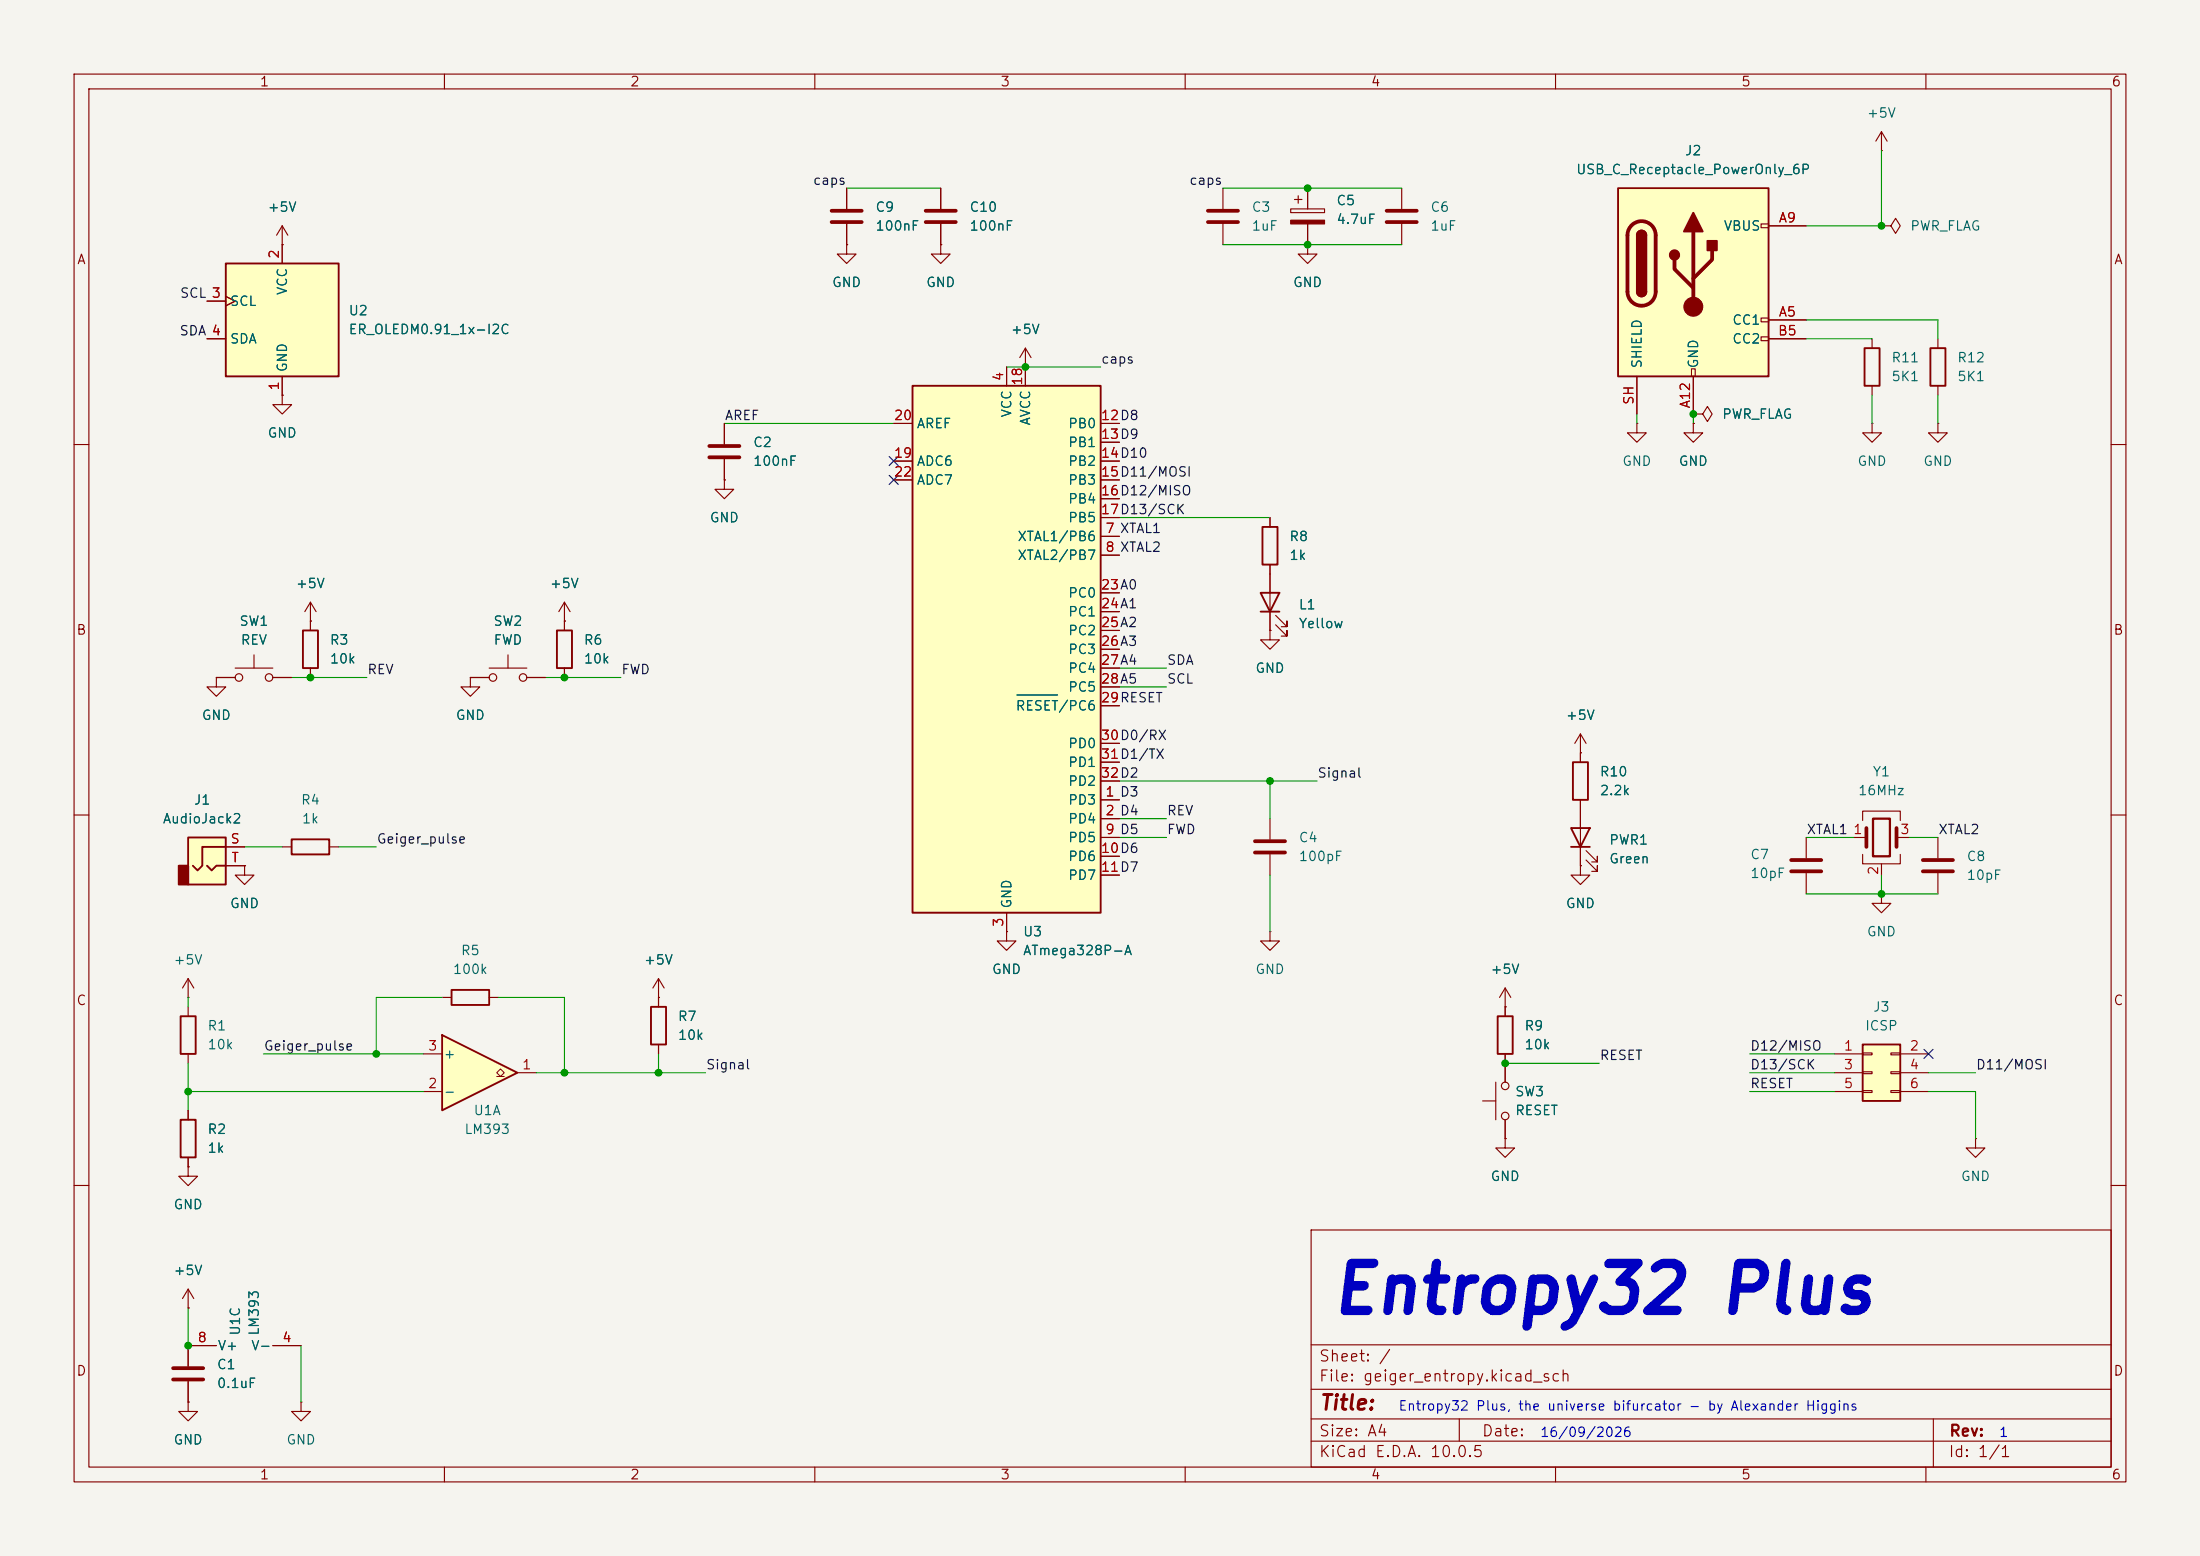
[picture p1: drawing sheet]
<svg xmlns="http://www.w3.org/2000/svg" width="297mm" height="210mm" viewBox="0 0 297 210" stroke-linecap="round" stroke-linejoin="round" font-family="sans-serif">
<path d="M0 0h297v210h-297z" fill="#f5f4ef" stroke="#f5f4ef" stroke-width=".14"/>
<g fill="none" stroke="#840000" stroke-width=".15">
<path d="M10 10h277v190h-277zM12 12h273v186h-273zM60 10v2M110 10v2M160 10v2M210 10v2M260 10v2M97.8 57.2v2.7M10 60h2M97.8 64.8v1.2h1.3l-1.3 1.3-1.3-1.3h1.3M97.8 64.8h.1M97.8 62v2.8"/>
<path d="M285 60h2M29.2 91.4h2.5M31.7 90.2h5.1M34.3 88.4v1.8M36.8 91.4h2.6M41.9 83.8h.1M41.9 81.3v3.8M41.9 90.2v1.2M41.9 81.3l-.8 1.3M41.9 81.3l.8 1.3M63.5 91.4v1.3h1.3l-1.3 1.3-1.3-1.3h1.3M63.5 91.4h.1"/>
<path d="M63.5 91.4h2.5M66 90.2h5.1M68.6 88.4v1.8M71.1 91.4h2.6M76.2 83.8h.1M76.2 81.3v3.8M76.2 90.2v1.2M76.2 81.3l-.8 1.3M76.2 81.3l.8 1.3M10 110h2M33 116.8v1.3h1.3l-1.3 1.3-1.3-1.3h1.3M33 116.8h.1"/>
<path d="M38.1 114.3h1.3M44.4 114.3h1.3M171.4 110.5v2.8M171.4 115.3v2.8M213.4 101.6v1.3M213.4 108v8.8M214.1 116.1l1.5 1.5v-.8v.8h-.7M214.1 114.8l1.5 1.5v-.7v.7h-.7M243.8 113v2.8M243.8 117.9v2.8M250.2 113h1.8M251.5 110.7v-1.2h5v1.2"/>
<path d="M251.5 115.3v1.3h5v-1.3M254 116.6v1.5M256 113h1.8M261.6 113v2.8M261.6 117.9v2.8M285 110h2M59.7 134.6h1.3M66 134.6h1.3M254 120.7v1.2h1.3l-1.3 1.3-1.3-1.3h1.3M254 120.7h.1M266.7 153.7v1.2h1.3l-1.3 1.3-1.3-1.3h1.3M266.7 153.7h.1"/>
<path d="M10 160h2M177 166h108v32h-108zM285 160h2M60 198v2M110 198v2M160 198v2M177 194.5h108M177 191.5h108M177 187.5h108M177 181.5h108M197 191.5v3M210 198v2"/>
<path d="M260 198v2M261 191.5v6.5"/>
<circle cx="32.3" cy="91.4" r=".51"/>
<circle cx="36.3" cy="91.4" r=".51"/>
<circle cx="66.5" cy="91.4" r=".51"/>
<circle cx="70.6" cy="91.4" r=".51"/>
</g>
<path d="M40.9 85.1h2v5.1h-2zM75.2 85.1h2v5.1h-2zM39.4 113.3h5v2h-5zM212.1 111.8h2.5l-1.2 2.5zM212.1 114.3h2.5M212.3 102.9h2.1v5.1h-2.1zM61 133.6h5v2h-5z" fill="none" stroke="#840000" stroke-width=".25"/>
<path d="M95.8 60.2h4M95.8 61.7h4M169.4 113.5h4.1M169.4 115.1h4.1M241.8 116.1h4.1M241.8 117.6h4.1M252 111.8v2.5M256 111.8v2.5M259.6 116.1h4.1M259.6 117.6h4.1" fill="none" stroke="#840000" stroke-width=".51"/>
<path d="M252.9 110.5h2.2v5.1h-2.2z" fill="none" stroke="#840000" stroke-width=".3"/>
<path d="M25.4 113h5.1v6.4h-5.1z" fill="#ffffc2"/>
<path d="M24.1 116.8h1.3v2.6h-1.3z" fill="#840000" stroke="#840000" stroke-width=".25"/>
<path d="M25.4 113h5.1v6.4h-5.1zM27.9 116.8l.7 .7 .6-.7h1.3M30.5 114.3h-3.2v2.5l-.6 .7-.7-.7" fill="none" stroke="#840000" stroke-width=".25"/>
<g fill="none" stroke="#840000" stroke-width=".15">
<path d="M254 17.8l-.8 1.3M254 17.8l.8 1.3M254 17.8v2.5M38.1 33h.1M38.1 30.5l-.8 1.3M38.1 30.5l.8 1.3M38.1 30.5v2.5M127 33v1.3h1.3l-1.3 1.3-1.3-1.3h1.3M127 33h.1M127 25.4v2.8M127 30.2v2.8M254 20.3h.1"/>
<path d="M38.1 53.3v1.3h1.3l-1.3 1.3-1.3-1.3h1.3M38.1 53.3h.1M29.2 91.4v1.3h1.3l-1.3 1.3-1.3-1.3h1.3M29.2 91.4h.1M30.5 114.3h2.5M30.5 116.8h2.5"/>
</g>
<path d="M125 28.4h4M125 30h4" fill="none" stroke="#840000" stroke-width=".51"/>
<path d="M30.5 35.6h15.2v15.2h-15.2z" fill="#ffffc2"/>
<path d="M30.5 35.6h15.2v15.2h-15.2z" fill="none" stroke="#840000" stroke-width=".25"/>
<g fill="none" stroke="#840000" stroke-width=".15">
<path d="M38.1 33v2.6M114.3 33v1.3h1.3l-1.3 1.3-1.3-1.3h1.3M114.3 33h.1M114.3 25.4v2.8M114.3 30.2v2.8M27.9 40.6h2.6M27.9 45.7h2.6M30.5 40l1.2 .6-1.2 .7M38.1 50.8v2.5M213.4 99.1l-.8 1.2M213.4 99.1l.7 1.2M213.4 99.1v2.5"/>
<path d="M213.4 101.6h.1M213.4 116.8v1.3h1.2l-1.2 1.3-1.3-1.3h1.3M213.4 116.8h.1M135.9 125.7v1.3h1.3l-1.3 1.3-1.3-1.3h1.3M135.9 125.7h.1M203.2 135.9h.1M203.2 133.4l-.8 1.2M203.2 133.4l.8 1.2M203.2 133.4v2.5"/>
</g>
<path d="M112.3 28.4h4M112.3 30h4" fill="none" stroke="#840000" stroke-width=".51"/>
<path d="M59.7 139.7l10.1 5.1-10.1 5.1z" fill="#ffffc2"/>
<path d="M251.7 47h2v5.1h-2zM260.6 47h2v5.1h-2zM170.4 71.1h2.1v5.1h-2.1zM170.2 80h2.5l-1.3 2.6zM170.2 82.6h2.5M24.4 137.2h2v5h-2zM59.7 139.7l10.1 5.1-10.1 5.1zM87.9 135.9h2v5.1h-2zM202.2 137.2h2v5h-2zM24.4 151.1h2v5.1h-2z" fill="none" stroke="#840000" stroke-width=".25"/>
<path d="M67.1 145.3h.5l-.5-.5 .5-.5 .5 .5-.5 .5h.5" fill="none" stroke="#840000" stroke-width=".14"/>
<g fill="none" stroke="#840000" stroke-width=".15">
<path d="M165.1 25.4v2.8M165.1 30.2v2.8M138.4 49.5h.1M138.4 47l-.7 1.3M138.4 47l.8 1.3M138.4 47v2.5M221 57.2v1.2h1.2l-1.2 1.3-1.3-1.3h1.3M221 57.2h.1M228.6 55.9h1.3l.6-1 .6 1-.6 1-.6-1M228.6 55.9h.1M228.6 57.2v1.2h1.3l-1.3 1.3-1.3-1.3h1.3M228.6 57.2h.1"/>
<path d="M252.7 57.2v1.2h1.3l-1.3 1.3-1.2-1.3h1.2M252.7 57.2h.1M252.7 45.7v1.3M252.7 52.1v1.2M261.6 57.2v1.2h1.3l-1.3 1.3-1.3-1.3h1.3M261.6 57.2h.1M261.6 45.7v1.3M261.6 52.1v1.2M171.4 69.9v1.2M171.4 76.2v8.9M171.4 85.1v1.3h1.3l-1.3 1.2-1.2-1.2h1.2M171.4 85.1h.1"/>
<path d="M172.2 84.3l1.5 1.6v-.8v.8h-.7M172.2 83.1l1.5 1.5v-.8v.8h-.7M25.4 134.6h.1M25.4 132.1v2.5M25.4 135.9v1.3M25.4 132.1l-.8 1.3M25.4 132.1l.8 1.3M88.9 134.6h.1M88.9 132.1v3.8M88.9 132.1l-.8 1.3M88.9 132.1l.8 1.3M171.4 125.7v1.3h1.3l-1.3 1.3-1.2-1.3h1.2"/>
<path d="M171.4 125.7h.1M203.2 135.9v1.3M25.4 157.5v1.3h1.3l-1.3 1.2-1.3-1.2h1.3M25.4 157.5h.1M25.4 142.2v1.3M25.4 149.9v1.2M25.4 156.2v1.3M57.1 147.3h2.6M57.1 142.2h2.6M69.8 144.8h2.6M88.9 141v1.2M203.2 142.2v1.3"/>
<path d="M25.4 176.5h.1M25.4 174v2.5M25.4 174l-.8 1.3M25.4 174l.8 1.3M25.4 189.2v1.3h1.3l-1.3 1.3-1.3-1.3h1.3M25.4 189.2h.1M25.4 186.4v2.8M29.2 181.6h-3.8v2.8M36.8 181.6h3.8M40.6 189.2v1.3h1.3l-1.3 1.3-1.2-1.3h1.2M40.6 189.2h.1"/>
</g>
<path d="M163.1 28.4h4M163.1 30h4M23.4 184.7h4M23.4 186.2h4" fill="none" stroke="#840000" stroke-width=".51"/>
<path d="M218.4 25.4h20.4v25.4h-20.4z" fill="#ffffc2"/>
<g fill="none" stroke="#840000" stroke-width=".15">
<path d="M174.2 28.2h4.6v.5h-4.6zM174.8 26.9h1M175.3 26.4v1M176.5 33v1.3h1.3l-1.3 1.3-1.2-1.3h1.2M176.5 33h.1M176.5 25.4v2.8M176.5 30.2v2.8M189.2 25.4v2.8M189.2 30.2v2.8M237.7 30.2h1.1v.5h-1.1zM238.8 30.5h5M254 30.5h1.3l.6-1 .6 1-.6 1-.6-1"/>
<path d="M254 30.5h.1M221 50.8v5.1M228.3 49.8h.6v1h-.6zM228.6 50.8v5.1M237.7 42.9h1.1v.5h-1.1zM237.7 45.5h1.1v.5h-1.1zM238.8 43.2h5M238.8 45.7h5"/>
</g>
<path d="M218.4 25.4h20.4v25.4h-20.4zM221 31.8a.64 .64 0 0 1 .6-.7 .64 .64 0 0 1 .6 .7M221 39.4a.64 .64 0 0 0 .6 .6 .64 .64 0 0 0 .6-.6" fill="none" stroke="#840000" stroke-width=".25"/>
<path d="M187.2 28.4h4.1M187.2 30h4.1M220.3 30.4a1.9 1.9 0 0 1 2-.4 1.9 1.9 0 0 1 1.2 1.8v7.6a1.91 1.91 0 0 1-1.9 1.9 1.91 1.91 0 0 1-1.9-1.9v-7.6a1.9 1.9 0 0 1 .6-1.4zM226.1 35.1v1.2l2.5 2.6M228.6 31.2v10.2M231.1 33.8v1.3l-2.5 2.5" fill="none" stroke="#840000" stroke-width=".51"/>
<g fill="#840000" stroke="#840000" stroke-width=".25">
<path d="M221 31.8h1.2v7.6h-1.2z"/>
<path d="M221.2 31.3a.64 .64 0 0 1 .7-.1 .64 .64 0 0 1 .3 .6h-1.2z"/>
<path d="M221 39.4h1.2a.64 .64 0 0 1-.6 .6 .64 .64 0 0 1-.6-.6z"/>
<path d="M228.6 28.7l1.3 2.5h-2.6z"/>
<path d="M230.5 32.5h1.3v1.3h-1.3z"/>
<circle cx="226.1" cy="34.4" r=".63"/>
</g>
<g fill="#840000" stroke="#840000" stroke-width=".15">
<path d="M174.2 29.7h4.6v.5h-4.6z"/>
<circle cx="228.6" cy="41.4" r="1.27"/>
</g>
<path d="M123.2 52.1h25.4v71.1h-25.4z" fill="#ffffc2"/>
<path d="M123.2 52.1h25.4v71.1h-25.4z" fill="none" stroke="#840000" stroke-width=".25"/>
<g fill="none" stroke="#840000" stroke-width=".15">
<path d="M120.6 57.2h2.6M135.9 49.5v2.6M138.4 49.5v2.6M148.6 57.2h2.5M148.6 59.7h2.5M120.6 62.2h2.6M120.6 64.8h2.6M148.6 72.4h2.5M148.6 74.9h2.5M148.6 62.2h2.5M148.6 64.8h2.5M148.6 67.3h2.5"/>
<path d="M148.6 69.9h2.5M148.6 80h2.5M148.6 82.6h2.5M148.6 85.1h2.5M148.6 87.6h2.5M148.6 90.2h2.5M148.6 92.7h2.5M148.6 95.3h2.5M148.6 108h2.5M148.6 110.5h2.5M148.6 113h2.5M148.6 115.6h2.5"/>
<path d="M148.6 118.1h2.5M148.6 100.3h2.5M148.6 102.9h2.5M148.6 105.4h2.5M135.9 123.2v2.5M200.2 148.6h1.7M201.9 146.1v5M203.2 153.7v1.2h1.3l-1.3 1.3-1.3-1.3h1.3M203.2 153.7h.1M203.2 143.5v2.6M203.2 151.1v2.6"/>
<circle cx="203.2" cy="146.6" r=".51"/>
<circle cx="203.2" cy="150.6" r=".51"/>
</g>
<path d="M137.3 93.8h5.5" fill="none" stroke="#006464" stroke-width=".15"/>
<path d="M251.5 141h5v7.6h-5z" fill="#ffffc2"/>
<path d="M251.5 141h5v7.6h-5z" fill="none" stroke="#840000" stroke-width=".25"/>
<g fill="none" stroke="#840000" stroke-width=".15">
<path d="M38.1 33h.1M38.1 33v2.6M114.3 33h.1M114.3 25.4v2.8M114.3 30.2v2.8M127 33h.1M127 25.4v2.8M127 30.2v2.8M176.5 33h.1M176.5 25.4v2.8M176.5 30.2v2.8M238.8 30.5h5"/>
<path d="M27.9 40.6h2.6M27.9 45.7h2.6M30.5 40l1.2 .6-1.2 .7M38.1 53.3h.1M38.1 50.8v2.5M97.8 57.2v2.7M120.6 57.2h2.6M135.9 49.5v2.6M138.4 49.5h.1M138.4 49.5v2.6M148.6 57.2h2.5M148.6 59.7h2.5"/>
<path d="M221 50.8v5.1M228.6 55.9h.1M228.6 57.2h.1M228.6 50.8v5.1M238.8 45.7h5M238.8 43.2h5M97.8 64.8h.1M97.8 62v2.8M120.6 62.2h2.6M120.6 64.8h2.6M148.6 72.4h2.5M148.6 74.9h2.5"/>
<path d="M148.6 62.2h2.5M148.6 64.8h2.5M148.6 67.3h2.5M148.6 69.9h2.5M171.4 69.9v1.2M171.4 76.2v3.8M29.2 91.4h.1M29.2 91.4h2.5M36.8 91.4h2.6M41.9 83.8h.1M41.9 83.8v1.3M41.9 90.2v1.2"/>
<path d="M63.5 91.4h.1M63.5 91.4h2.5M71.1 91.4h2.6M76.2 83.8h.1M76.2 83.8v1.3M76.2 90.2v1.2M148.6 80h2.5M148.6 82.6h2.5M148.6 85.1h2.5M148.6 87.6h2.5M148.6 90.2h2.5M148.6 92.7h2.5"/>
<path d="M148.6 95.3h2.5M171.4 85.1h.1M171.4 82.6v2.5M30.5 114.3h2.5M30.5 116.8h2.5M33 116.8h.1M148.6 108h2.5M148.6 110.5h2.5M148.6 113h2.5M148.6 115.6h2.5M148.6 118.1h2.5M148.6 100.3h2.5"/>
<path d="M148.6 102.9h2.5M148.6 105.4h2.5M213.4 101.6h.1M213.4 116.8h.1M213.4 101.6v1.3M213.4 108v3.8M213.4 114.3v2.5M88.9 134.6h.1M88.9 134.6v1.3M135.9 125.7h.1M135.9 123.2v2.5M203.2 135.9h.1"/>
<path d="M203.2 135.9v1.3M25.4 157.5h.1M25.4 149.9v1.2M25.4 156.2v1.3M88.9 141v1.2M203.2 153.7h.1M203.2 142.2v3.9M203.2 151.1v2.6M247.6 142.2h3.9M247.6 144.8h3.9M247.6 147.3h3.9M251.5 142.1h1.2v.3h-1.2z"/>
<path d="M251.5 144.7h1.2v.2h-1.2zM251.5 147.2h1.2v.2h-1.2zM255.3 142.1h1.2v.3h-1.2zM255.3 144.7h1.2v.2h-1.2zM255.3 147.2h1.2v.2h-1.2zM256.5 142.2h3.8M256.5 144.8h3.8M256.5 147.3h3.8M25.4 176.5h.1M25.4 189.2h.1M25.4 186.4v2.8M29.2 181.6h-3.8v2.8"/>
<path d="M36.8 181.6h3.8"/>
</g>
<g fill="none" stroke="#009600" stroke-width=".15">
<path d="M114.3 25.4h12.7M165.1 33h24.1M165.1 25.4h24.1M254 20.3v10.2h-10.2M97.8 57.2h22.8M135.9 49.5h12.7M221 55.9v1.3M228.6 55.9v1.3M243.8 45.7h8.9M243.8 43.2h17.8v2.5M252.7 53.3v3.9M261.6 53.3v3.9"/>
<path d="M151.1 69.9h20.3M39.4 91.4h10.1M73.7 91.4h10.1M151.1 92.7h6.4M151.1 90.2h6.4M33 114.3h5.1M45.7 114.3h5.1M151.1 105.4h26.7M151.1 113h6.4M151.1 110.5h6.4M171.4 105.4v5.1M171.4 118.1v7.6"/>
<path d="M243.8 113h6.4M254 118.1v2.6M257.8 113h3.8M25.4 134.6v1.3M59.7 134.6h-8.9v7.6M67.3 134.6h8.9v10.2M243.8 120.7h17.8M25.4 143.5v6.4M25.4 147.3h31.7M35.6 142.2h21.5M72.4 144.8h22.8M88.9 142.2v2.6"/>
<path d="M203.2 143.5h12.7M236.2 142.2h11.4M236.2 144.8h11.4M236.2 147.3h11.4M260.3 144.8h6.4M260.3 147.3h6.4v6.4M25.4 176.5v5.1M40.6 181.6v7.6"/>
</g>
<path d="M120 64.2l1.3 1.2M120 61.6l1.3 1.2M121.3 64.2l-1.3 1.2M121.3 61.6l-1.3 1.2M259.7 141.6l1.3 1.2M261 141.6l-1.3 1.2" fill="none" stroke="#000084" stroke-width=".15"/>
<path d="M137.3 93.8h5.5" fill="none" stroke="#006464" stroke-width=".15"/>
<g fill="#009600" stroke="#009600" stroke-width=".14">
<circle cx="41.9" cy="91.4" r=".46"/>
<circle cx="76.2" cy="91.4" r=".46"/>
<circle cx="50.8" cy="142.2" r=".46"/>
<circle cx="76.2" cy="144.8" r=".46"/>
<circle cx="25.4" cy="181.6" r=".46"/>
<circle cx="88.9" cy="144.8" r=".46"/>
<circle cx="25.4" cy="147.3" r=".46"/>
<circle cx="171.4" cy="105.4" r=".46"/>
<circle cx="203.2" cy="143.5" r=".46"/>
<circle cx="228.6" cy="55.9" r=".46"/>
<circle cx="254" cy="30.5" r=".46"/>
<circle cx="176.5" cy="33" r=".46"/>
<circle cx="176.5" cy="25.4" r=".46"/>
<circle cx="254" cy="120.7" r=".46"/>
<circle cx="138.4" cy="49.5" r=".46"/>
</g>
<text font-size="6.4" fill="#0000c2" x="179.2" y="178.8">Entropy32 Plus</text>
<text font-size="2" fill="#840000" x="178" y="190.8">Title:</text>
<g font-size="1.5" fill="#840000">
<text x="178" y="184.1">Sheet: /</text>
<text x="178" y="186.8">File: geiger_entropy.kicad_sch</text>
<text x="178" y="197">KiCad E.D.A. 10.0.5</text>
<text x="178" y="194.2">Size: A4</text>
<text x="200" y="194.2">Date:</text>
<text x="263" y="197">Id: 1/1</text>
<text x="263" y="194.2">Rev:</text>
</g>
<g font-size="1.3" fill="#840000">
<text x="35" y="12">1</text>
<text x="85" y="12">2</text>
<text x="135" y="12">3</text>
<text x="185" y="12">4</text>
<text x="235" y="12">5</text>
<text x="285" y="12">6</text>
<text x="10.3" y="36">A</text>
<text x="285.3" y="36">A</text>
<text x="10.2" y="86">B</text>
<text x="285.2" y="86">B</text>
<text x="10.2" y="136">C</text>
<text x="285.2" y="136">C</text>
<text x="10.2" y="186">D</text>
<text x="285.2" y="186">D</text>
<text x="35" y="200">1</text>
<text x="85" y="200">2</text>
<text x="135" y="200">3</text>
<text x="185" y="200">4</text>
<text x="235" y="200">5</text>
<text x="285" y="200">6</text>
</g>
<g font-size="1.3" fill="#006464">
<text x="251.9" y="16.2">+5V</text>
<text x="212.7" y="23.8">USB_C_Receptacle_PowerOnly_6P</text>
<text x="227.4" y="21.3">J2</text>
<text x="36" y="28.9">+5V</text>
<text x="118.1" y="28.9">C9</text>
<text x="130.8" y="28.9">C10</text>
<text x="168.9" y="28.9">C3</text>
<text x="180.3" y="28">C5</text>
<text x="193" y="28.9">C6</text>
<text x="118.1" y="31.4">100nF</text>
<text x="130.8" y="31.4">100nF</text>
<text x="168.9" y="31.4">1uF</text>
<text x="180.3" y="30.6">4.7uF</text>
<text x="193" y="31.4">1uF</text>
<text x="232.6" y="31.4">VBUS</text>
<text x="257.8" y="31.4">PWR_FLAG</text>
<text x="31" y="41.6">SCL</text>
<text x="39.1" y="39.9" transform="rotate(-90 39.1 39.9)">VCC</text>
<text x="112.2" y="39.1">GND</text>
<text x="124.9" y="39.1">GND</text>
<text x="174.5" y="39.1">GND</text>
<text x="31" y="46.7">SDA</text>
<text x="47" y="42.9">U2</text>
<text x="47" y="45.4">ER_OLEDM0.91_1x-I2C</text>
<text x="136.4" y="45.4">+5V</text>
<text x="233.8" y="44.1">CC1</text>
<text x="233.8" y="46.7">CC2</text>
<text x="39.1" y="50.3" transform="rotate(-90 39.1 50.3)">GND</text>
<text x="221.9" y="49.8" transform="rotate(-90 221.9 49.8)">SHIELD</text>
<text x="229.6" y="49.8" transform="rotate(-90 229.6 49.8)">GND</text>
<text x="255.3" y="49.2">R11</text>
<text x="255.3" y="51.8">5K1</text>
<text x="264.1" y="49.2">R12</text>
<text x="264.1" y="51.8">5K1</text>
<text x="36" y="59.4">GND</text>
<text x="123.7" y="58.1">AREF</text>
<text x="136.9" y="56.4" transform="rotate(-90 136.9 56.4)">VCC</text>
<text x="139.4" y="57.5" transform="rotate(-90 139.4 57.5)">AVCC</text>
<text x="144.1" y="58.1">PB0</text>
<text x="232.4" y="56.8">PWR_FLAG</text>
<text x="101.6" y="60.7">C2</text>
<text x="101.6" y="63.2">100nF</text>
<text x="123.7" y="63.2">ADC6</text>
<text x="123.7" y="65.7">ADC7</text>
<text x="144.1" y="60.7">PB1</text>
<text x="144.1" y="63.2">PB2</text>
<text x="144.1" y="65.7">PB3</text>
<text x="218.9" y="63.2">GND</text>
<text x="226.5" y="63.2">GND</text>
<text x="250.7" y="63.2">GND</text>
<text x="259.6" y="63.2">GND</text>
<text x="95.7" y="70.8">GND</text>
<text x="144.1" y="68.3">PB4</text>
<text x="144.1" y="70.8">PB5</text>
<text x="137.3" y="73.4">XTAL1/PB6</text>
<text x="137.3" y="75.9">XTAL2/PB7</text>
<text x="174" y="73.4">R8</text>
<text x="174" y="75.9">1k</text>
<text x="39.8" y="79.7">+5V</text>
<text x="74.1" y="79.7">+5V</text>
<text x="144.1" y="81">PC0</text>
<text x="144.1" y="83.5">PC1</text>
<text x="175.2" y="82.6">L1</text>
<text x="32.2" y="84.8">SW1</text>
<text x="32.4" y="87.3">REV</text>
<text x="44.4" y="87.3">R3</text>
<text x="44.4" y="89.9">10k</text>
<text x="66.5" y="84.8">SW2</text>
<text x="66.5" y="87.3">FWD</text>
<text x="78.7" y="87.3">R6</text>
<text x="78.7" y="89.9">10k</text>
<text x="144.1" y="86.1">PC2</text>
<text x="144.1" y="88.6">PC3</text>
<text x="175.2" y="85.1">Yellow</text>
<text x="144.1" y="91.1">PC4</text>
<text x="144.1" y="93.7">PC5</text>
<text x="169.4" y="91.1">GND</text>
<text x="27.1" y="97.5">GND</text>
<text x="61.4" y="97.5">GND</text>
<text x="137" y="96.2">RESET/PC6</text>
<text x="144.1" y="101.3">PD0</text>
<text x="211.3" y="97.5">+5V</text>
<text x="144.1" y="103.8">PD1</text>
<text x="144.1" y="106.4">PD2</text>
<text x="215.9" y="105.1">R10</text>
<text x="215.9" y="107.6">2.2k</text>
<text x="250.8" y="107.6">16MHz</text>
<text x="252.7" y="105.1">Y1</text>
<text x="21.9" y="111.5">AudioJack2</text>
<text x="26.1" y="108.9">J1</text>
<text x="40.5" y="108.9">R4</text>
<text x="40.7" y="111.5">1k</text>
<text x="144.1" y="108.9">PD3</text>
<text x="144.1" y="111.5">PD4</text>
<text x="144.1" y="114">PD5</text>
<text x="175.2" y="114">C4</text>
<text x="144.1" y="116.5">PD6</text>
<text x="144.1" y="119.1">PD7</text>
<text x="175.2" y="116.5">100pF</text>
<text x="217.2" y="114.3">PWR1</text>
<text x="217.2" y="116.9">Green</text>
<text x="236.2" y="116.3">C7</text>
<text x="236.2" y="118.8">10pF</text>
<text x="265.4" y="116.5">C8</text>
<text x="265.4" y="119.1">10pF</text>
<text x="31" y="122.9">GND</text>
<text x="136.9" y="122.7" transform="rotate(-90 136.9 122.7)">GND</text>
<text x="211.3" y="122.9">GND</text>
<text x="23.3" y="130.5">+5V</text>
<text x="61" y="131.8">100k</text>
<text x="62.1" y="129.2">R5</text>
<text x="86.8" y="130.5">+5V</text>
<text x="133.8" y="131.8">GND</text>
<text x="138" y="126.7">U3</text>
<text x="138" y="129.2">ATmega328P-A</text>
<text x="169.4" y="131.8">GND</text>
<text x="201.1" y="131.8">+5V</text>
<text x="251.9" y="126.7">GND</text>
<text x="252.8" y="136.9">J3</text>
<text x="27.9" y="139.4">R1</text>
<text x="27.9" y="141.9">10k</text>
<text x="59.8" y="143.2">+</text>
<text x="91.4" y="138.1">R7</text>
<text x="91.4" y="140.7">10k</text>
<text x="205.7" y="139.4">R9</text>
<text x="205.7" y="141.9">10k</text>
<text x="251.7" y="139.4">ICSP</text>
<text x="59.8" y="148.3">-</text>
<text x="204.5" y="148.3">SW3</text>
<text x="27.9" y="153.4">R2</text>
<text x="27.9" y="155.9">1k</text>
<text x="62.6" y="153.4">LM393</text>
<text x="63.8" y="150.8">U1A</text>
<text x="204.5" y="150.8">RESET</text>
<text x="201.1" y="159.7">GND</text>
<text x="264.6" y="159.7">GND</text>
<text x="23.3" y="163.5">GND</text>
<text x="23.3" y="172.4">+5V</text>
<text x="29.2" y="185.1">C1</text>
<text x="29.3" y="182.6">V+</text>
<text x="32.7" y="180.4" transform="rotate(-90 32.7 180.4)">U1C</text>
<text x="33.8" y="182.6">V-</text>
<text x="35.3" y="180.4" transform="rotate(-90 35.3 180.4)">LM393</text>
<text x="29.2" y="187.7">0.1uF</text>
<text x="23.3" y="195.3">GND</text>
<text x="38.6" y="195.3">GND</text>
</g>
<g font-size="1.3" fill="#0f0f0f">
<text x="109.7" y="25.3">caps</text>
<text x="160.5" y="25.3">caps</text>
<text x="24.2" y="40.5">SCL 3</text>
<text x="24.1" y="45.6">SDA 4</text>
<text x="148.6" y="49.4">caps</text>
<text x="97.8" y="57">AREF</text>
<text x="49.5" y="91.3">REV</text>
<text x="83.8" y="91.3">FWD</text>
<text x="157.5" y="92.6">SCL</text>
<text x="157.5" y="90">SDA</text>
<text x="177.8" y="105.3">Signal</text>
<text x="157.5" y="112.9">FWD</text>
<text x="157.5" y="110.4">REV</text>
<text x="243.8" y="112.9">XTAL1</text>
<text x="261.6" y="112.9">XTAL2</text>
<text x="50.8" y="114.2">Geiger_pulse</text>
<text x="35.5" y="142.1">Geiger_pulse</text>
<text x="215.9" y="143.4">RESET</text>
<text x="236.2" y="142.1">D12/MISO</text>
<text x="95.2" y="144.7">Signal</text>
<text x="236.2" y="144.7">D13/SCK</text>
<text x="236.2" y="147.2">RESET</text>
<text x="266.7" y="144.7">D11/MOSI</text>
</g>
<g font-size="1.3" fill="#a90000">
<text x="38" y="35" transform="rotate(-90 38 35)">2</text>
<text x="240" y="30.3">A9</text>
<text x="28.5" y="40.5">3</text>
<text x="28.5" y="45.6">4</text>
<text x="239.9" y="45.6">B5</text>
<text x="240" y="43">A5</text>
<text x="38" y="52.8" transform="rotate(-90 38 52.8)">1</text>
<text x="135.8" y="51.5" transform="rotate(-90 135.8 51.5)">4</text>
<text x="138.3" y="52.1" transform="rotate(-90 138.3 52.1)">18</text>
<text x="120.6" y="57">20</text>
<text x="148.5" y="57">12D8</text>
<text x="148.5" y="59.6">13D9</text>
<text x="148.5" y="57">12</text>
<text x="148.5" y="59.6">13</text>
<text x="220.8" y="54.7" transform="rotate(-90 220.8 54.7)">SH</text>
<text x="228.5" y="55.2" transform="rotate(-90 228.5 55.2)">A12</text>
<text x="120.6" y="62.1">19</text>
<text x="120.6" y="64.6">22</text>
<text x="148.5" y="62.1">14D10</text>
<text x="148.5" y="64.6">15D11/MOSI</text>
<text x="148.5" y="62.1">14</text>
<text x="148.5" y="64.6">15</text>
<text x="148.5" y="67.2">16D12/MISO</text>
<text x="148.5" y="69.7">17D13/SCK</text>
<text x="148.5" y="67.2">16</text>
<text x="148.5" y="69.7">17</text>
<text x="149.1" y="72.3">7 XTAL1</text>
<text x="149.1" y="74.8">8 XTAL2</text>
<text x="149.1" y="72.3">7</text>
<text x="149.1" y="74.8">8</text>
<text x="148.5" y="79.9">23A0</text>
<text x="148.5" y="82.4">24A1</text>
<text x="148.5" y="79.9">23</text>
<text x="148.5" y="82.4">24</text>
<text x="148.5" y="85">25A2</text>
<text x="148.5" y="87.5">26A3</text>
<text x="148.5" y="85">25</text>
<text x="148.5" y="87.5">26</text>
<text x="148.5" y="90">27A4</text>
<text x="148.5" y="92.6">28A5</text>
<text x="148.5" y="95.1">29RESET</text>
<text x="148.5" y="90">27</text>
<text x="148.5" y="92.6">28</text>
<text x="148.5" y="95.1">29</text>
<text x="148.5" y="100.2">30D0/RX</text>
<text x="148.5" y="100.2">30</text>
<text x="148.5" y="102.7">31D1/TX</text>
<text x="148.5" y="105.3">32D2</text>
<text x="148.5" y="102.7">31</text>
<text x="148.5" y="105.3">32</text>
<text x="149.1" y="107.8">1 D3</text>
<text x="149.1" y="107.8">1</text>
<text x="149.1" y="110.4">2 D4</text>
<text x="149.1" y="112.9">9 D5</text>
<text x="149.1" y="110.4">2</text>
<text x="149.1" y="112.9">9</text>
<text x="250.1" y="112.9">1</text>
<text x="256.4" y="112.9">3</text>
<text x="31" y="114.2">S</text>
<text x="31.1" y="116.7">T</text>
<text x="148.5" y="115.4">10D6</text>
<text x="148.5" y="118">11D7</text>
<text x="148.5" y="115.4">10</text>
<text x="148.5" y="118">11</text>
<text x="253.9" y="118.2" transform="rotate(-90 253.9 118.2)">2</text>
<text x="135.8" y="125.2" transform="rotate(-90 135.8 125.2)">3</text>
<text x="57.7" y="142.1">3</text>
<text x="248.8" y="142.1">1</text>
<text x="257.7" y="142.1">2</text>
<text x="57.7" y="147.2">2</text>
<text x="70.4" y="144.6">1</text>
<text x="248.8" y="144.6">3</text>
<text x="248.8" y="147.2">5</text>
<text x="257.7" y="144.6">4</text>
<text x="257.7" y="147.2">6</text>
<text x="26.6" y="181.5">8</text>
<text x="38" y="181.5">4</text>
</g>
<g font-size="1.3" fill="#0000c2">
<text x="188.7" y="190.7">Entropy32 Plus, the universe bifurcator - by Alexander Higgins</text>
<text x="207.8" y="194.3">16/09/2026</text>
<text x="269.8" y="194.3">1</text>
</g>
</svg>
